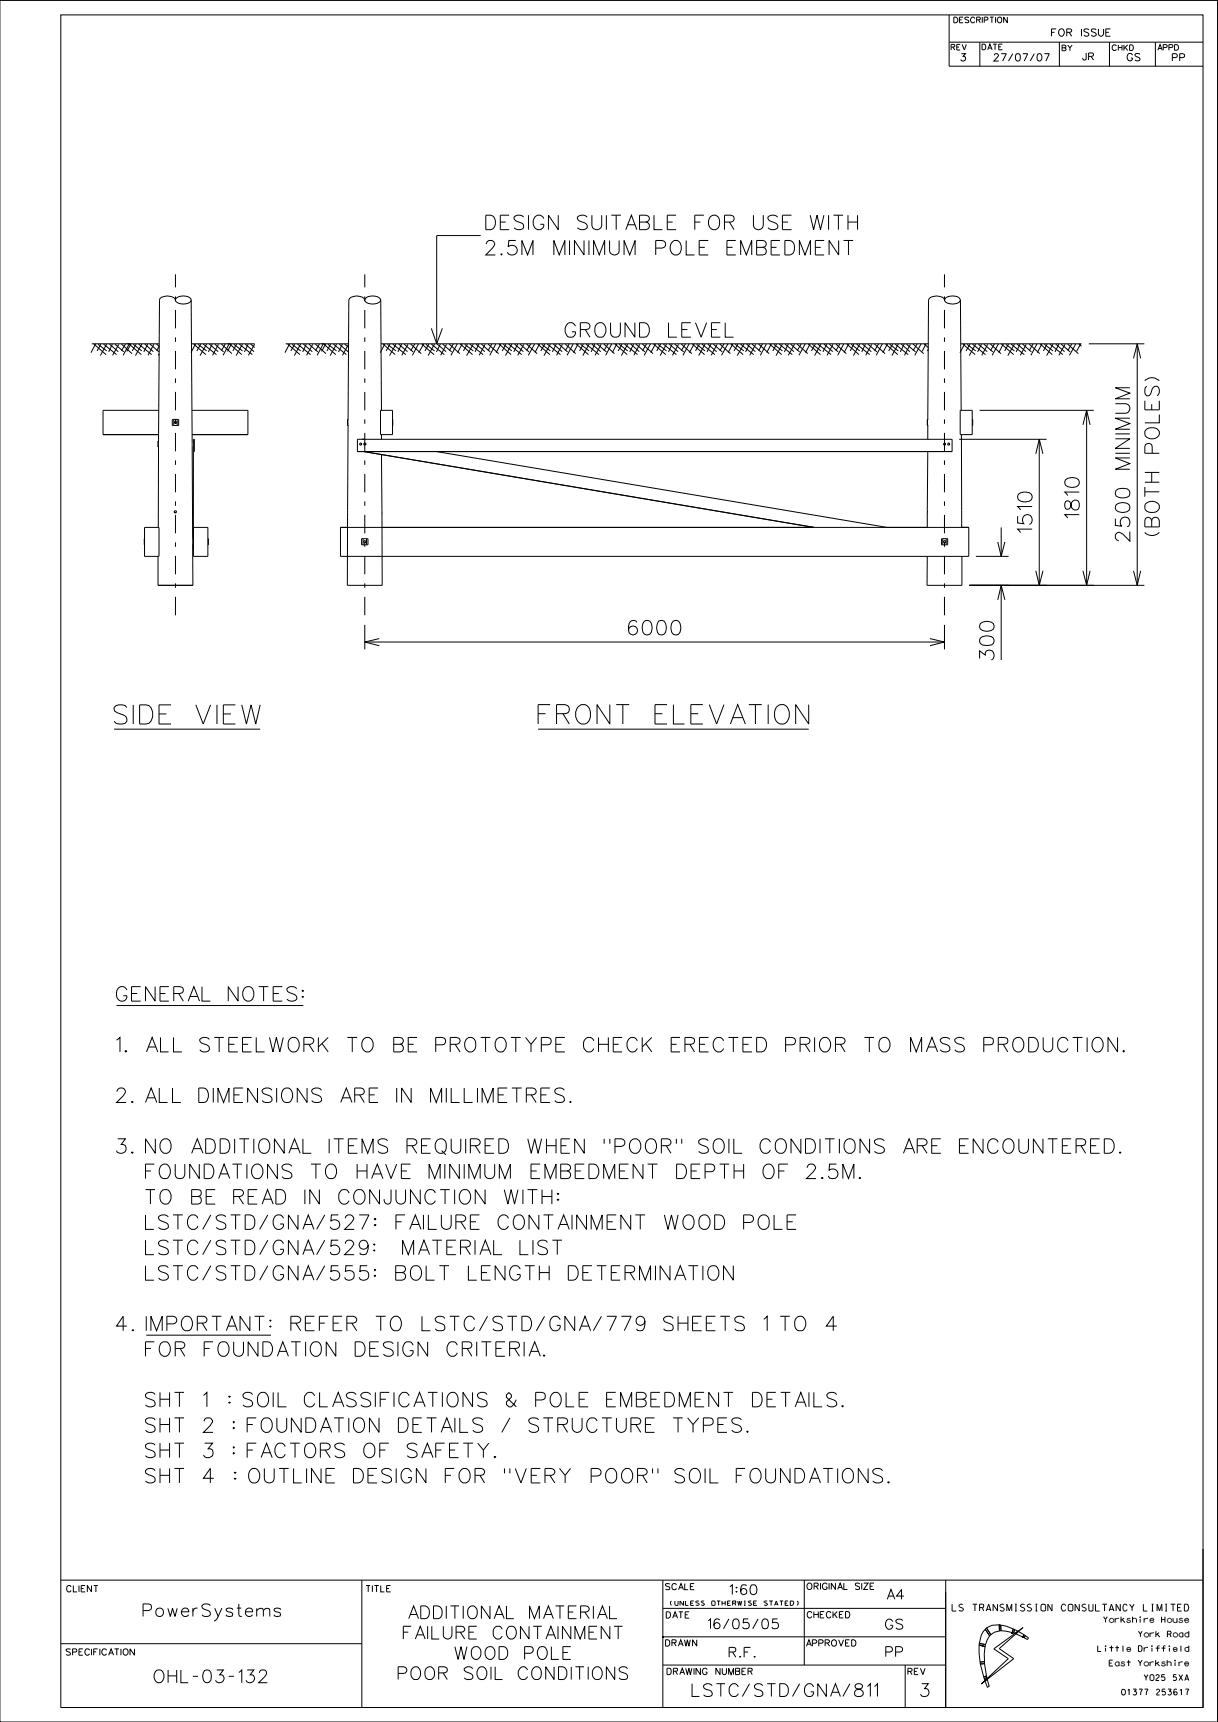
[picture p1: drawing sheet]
<svg xmlns="http://www.w3.org/2000/svg" width="210mm" height="297mm" viewBox="0 0 210 297" stroke-linecap="round" stroke-linejoin="round" font-family="sans-serif">
<g fill="none" stroke="#000" stroke-width=".17">
<path d="M0 .1h209.9v296.9h-209.9zM10.5 2.6h196.9v291.9h-196.9zM163.6 7.3h43.8M163.6 2.6v8.8h43.8M168.9 7.3v4.1M182.7 7.3v4.1M191.3 7.3v4.1M199.2 7.3v4.1M15.8 59.3h11.7M16.2 59.3l2.1 1.9M16.5 59.3l-.8 1.5M16.9 59.4l1.5 1.1"/>
<path d="M17.4 59.3l-.7 1.2M17.8 59.3l2.3 1.9M18.4 59.3l-1.1 2M18.9 59.3l1.5 1.4M19.4 59.3l-.7 1.4M19.8 59.3l1.6 1.4M20.5 59.4l-1.1 1.9M20.9 59.3l1.9 1.7M21.7 59.3l-.8 1.2M22.3 59.3l2.1 1.9M22.3 59.3l-1.1 2M22.6 59.3l-.7 1.3"/>
<path d="M23 59.4l1.5 1.1M23.5 59.3l-.7 1.2M23.9 59.3l2.2 1.9M24.5 59.3l-1.1 2M25 59.3l1.4 1.4M25.5 59.3l-.7 1.4M25.8 59.3l1.6 1.4M26.5 59.4l-1 1.9M27 59.3l.5 .4-.5 .8M30.3 51.8a1.41 1.41 0 0 0-2-.7l-.7 .4-.1 .3-.2 24.3M30.3 51.6a1.95 1.95 0 0 1 2.6 0l.1 .2a1.44 1.44 0 0 1-1.8 .6 .8 .8 0 0 1-.9-.8zM33 51.8l.1 24.6"/>
<path d="M33 59.3h10.9M33.4 59.3l2.1 1.9M33.7 59.3l-.8 1.5M34.1 59.4l1.5 1.1M34.6 59.3l-.7 1.2M35 59.3l2.3 1.9M35.6 59.3l-1.1 2M36.1 59.3l1.5 1.4M36.6 59.3l-.7 1.4M37 59.3l1.5 1.4M37.7 59.4l-1.1 1.9M38.2 59.3l1.8 1.7"/>
<path d="M38.8 59.3l-.6 1.2M39.5 59.3l-1 2M39.6 59.3l2.1 1.9M39.9 59.3l-.7 1.3M40.3 59.4l1.5 1.1M40.8 59.3l-.6 1.2M41.3 59.3l2.2 1.9M41.8 59.3l-1.1 2M42.3 59.3l1.5 1.4M42.8 59.3l-.7 1.4M43.2 59.3l.7 .6M43.9 59.4l-1.1 1.9"/>
<path d="M49.3 59.3h10.8M49.6 59.3l2.1 1.9M49.9 59.3l-.8 1.5M50.4 59.4l1.4 1.1M50.8 59.3l-.7 1.2M51.3 59.3l2.2 1.9M51.8 59.3l-1.1 2M52.3 59.3l1.5 1.4M52.8 59.3l-.6 1.4M53.2 59.3l1.6 1.4M53.9 59.4l-1 1.9M54.4 59.3l1.8 1.7"/>
<path d="M55.1 59.3l-.7 1.2M55.7 59.3l-1 2M55.8 59.3l2.1 1.9M56.2 59.3l-.8 1.3M56.5 59.4l1.5 1.1M57 59.3l-.6 1.2M57.5 59.3l2.2 1.9M58 59.3l-1.1 2M58.5 59.3l1.5 1.4M59 59.3l-.6 1.4M59.4 59.3l.7 .6M60.1 59.4l-1.1 1.9"/>
<path d="M62.9 51.8a1.41 1.41 0 0 0-1.9-.7l-.7 .4-.2 .3-.1 20.5M62.9 51.6a1.95 1.95 0 0 1 2.7 0v.2a1.86 1.86 0 0 1-2.7 .2zM65.6 51.8l.2 19M65.7 59.3h94.4M66 59.3l2.1 1.9M66.4 59.3l-.8 1.5M66.8 59.4l1.5 1.1M67.3 59.3l-.7 1.2M67.7 59.3l2.3 1.9M68.3 59.3l-1.1 2M68.7 59.3l1.6 1.4M69.2 59.3l-.6 1.4"/>
<path d="M69.7 59.3l1.5 1.4M70.3 59.4l-1 1.9M70.8 59.3l1.8 1.7M71.5 59.3l-.7 1.2M72.2 59.3l-1.1 2M72.7 59.3l2.1 1.9M73.1 59.3l-.9 1.5M73.4 59.4l1.5 1.1M73.9 59.3l-.6 1.2M74.4 59.3l2.2 1.9M74.4 56.6l.9 2.7M74.9 59.3l-1.1 2"/>
<path d="M75.4 59.3l1.5 1.4M75.9 59.3l-.6 1.4M76.3 56.6l-1 2.7M76.3 59.3l1.6 1.4M77 59.4l-1 1.9M77.5 59.3l1.8 1.7M78.2 59.3l-.7 1.2M78.9 59.3l-1.1 2M79.4 59.3l2.1 1.9M79.7 59.3l-.8 1.5M80.1 59.4l1.5 1.1M80.6 59.3l-.7 1.2"/>
<path d="M81 59.3l2.3 1.9M81.6 59.3l-1.1 2M82.1 59.3l1.5 1.4M82.6 59.3l-.7 1.4M82.9 40.6h-7.6v18.7M83 59.3l1.5 1.4M83.6 59.4l-1 1.9M84.1 59.3l1.9 1.7M84.8 59.3l-.7 1.2M85.5 59.3l-1.1 2M86 59.3l2.1 1.9M86.3 59.3l-.8 1.5"/>
<path d="M86.8 59.4l1.4 1.1M87.2 59.3l-.6 1.2M87.7 59.3l2.2 1.9M88.2 59.3l-1.1 2M88.7 59.3l1.5 1.4M89.3 59.3l-.7 1.4M89.6 59.3l1.6 1.4M90.3 59.4l-1 1.9M90.8 59.3l1.8 1.7M91.5 59.3l-.7 1.2M92.2 59.3l-1.1 2M92.7 59.3l2.1 1.9"/>
<path d="M93 59.3l-.8 1.5M93.4 59.4l1.5 1.1M93.9 59.3l-.7 1.2M94.3 59.3l2.3 1.9M94.9 59.3l-1.1 2M95.4 59.3l1.5 1.4M95.9 59.3l-.7 1.4M96.3 59.3l1.6 1.4M97 59.4l-1 1.9M97.5 59.3l1.8 1.7M98.2 59.3l-.7 1.2M98.8 59.3l-1 2"/>
<path d="M99.3 59.3l2.2 1.9M99.7 59.3l-.8 1.5M100.1 59.4l1.5 1.1M100.6 59.3l-.7 1.2M101 59.3l2.3 1.9M101.6 59.3l-1.1 2M102 59.3l1.6 1.4M102.6 59.3l-.7 1.4M103 59.3l1.5 1.4M103.7 59.4l-1.1 1.9M104.1 59.3l1.8 1.7M104.8 59.3l-.7 1.2"/>
<path d="M105.5 59.3l-1.1 2M106 59.3l2.1 1.9M106.4 59.3l-.8 1.5M106.7 59.4l1.5 1.1M107.3 59.3l-.7 1.2M107.7 59.3l2.2 1.9M108.2 59.3l-1.1 2M108.7 59.3l1.5 1.4M109.2 59.3l-.6 1.4M109.6 59.3l1.6 1.4M110.3 59.4l-1 1.9M110.8 59.3l1.8 1.7"/>
<path d="M111.5 59.3l-.7 1.2M112.2 59.3l-1.1 2M112.7 59.3l2.1 1.9M113 59.3l-.8 1.5M113.4 59.4l1.5 1.1M113.9 59.3l-.7 1.2M114.4 59.3l2.2 1.9M114.9 59.3l-1.1 2M115.4 59.3l1.5 1.4M115.9 59.3l-.6 1.4M116.3 59.3l1.6 1.4M117 59.4l-1.1 1.9"/>
<path d="M117.5 59.3l1.8 1.7M118.2 59.3l-.7 1.2M118.8 59.3l-1 2M119.4 59.3l2.1 1.9M119.7 59.3l-.8 1.5M120.1 59.4l1.5 1.1M120.6 59.3l-.7 1.2M121 59.3l2.3 1.9M121.6 59.3l-1.1 2M122 59.3l1.6 1.4M122.6 59.3l-.7 1.4M123 59.3l1.5 1.4"/>
<path d="M123.6 59.4l-1 1.9M124.1 59.3l1.8 1.7M124.8 59.3l-.7 1.2M125.5 59.3l-1.1 2M126 59.3l2.1 1.9M126.3 59.3l-.8 1.5M126.8 59.4l1.5 1.1M127.2 59.3l-.6 1.2M127.7 59.3l2.2 1.9M128.3 59.3l-1.2 2M128.7 59.3l1.5 1.4M129.2 59.3l-.6 1.4"/>
<path d="M129.7 59.3l1.5 1.4M130.3 59.4l-1 1.9M130.8 59.3l1.8 1.7M131.5 59.3l-.7 1.2M132.1 59.3l-1 2M132.7 59.3l2.1 1.9M133 59.3l-.8 1.5M133.4 59.4l1.5 1.1M133.9 59.3l-.7 1.2M134.4 59.3l2.2 1.9M134.9 59.3l-1.1 2M135.4 59.3l1.5 1.4"/>
<path d="M135.9 59.3l-.7 1.4M136.3 59.3l1.6 1.4M137 59.4l-1.1 1.9M137.4 59.3l1.9 1.7M138.2 59.3l-.8 1.2M138.8 59.3l-1.1 2M139.3 59.3l2.2 1.9M139.7 59.3l-.8 1.5M140.1 59.4l1.4 1.1M140.6 59.3l-.7 1.2M141 59.3l2.3 1.9M141.5 59.3l-1.1 2"/>
<path d="M142.1 59.3l1.5 1.4M142.6 59.3l-.7 1.4M143 59.3l1.5 1.4M143.6 59.4l-1 1.9M144.1 59.3l1.8 1.7M144.8 59.3l-.7 1.2M145.5 59.3l-1.1 2M146 59.3l2.1 1.9M146.3 59.3l-.8 1.5M146.8 59.4l1.4 1.1M147.2 59.3l-.6 1.2M147.7 59.3l2.2 1.9"/>
<path d="M148.2 59.3l-1.1 2M148.7 59.3l1.5 1.4M149.2 59.3l-.6 1.4M149.6 59.3l1.6 1.4M150.3 59.4l-1 1.9M150.8 59.3l1.8 1.7M151.5 59.3l-.7 1.2M152.1 59.3l-1 2M152.7 59.3l2.1 1.9M153 59.3l-.8 1.5M153.4 59.4l1.5 1.1M153.9 59.3l-.7 1.2"/>
<path d="M154.3 59.3l2.3 1.9M154.9 59.3l-1.1 2M155.4 59.3l1.5 1.4M155.9 59.3l-.7 1.4M156.3 59.3l1.5 1.4M157 59.4l-1.1 1.9M157.4 59.3l1.8 1.7M158.1 59.3l-.7 1.2M158.8 59.3l-1.1 2M159.3 59.3l.8 .7M159.7 59.3l-.7 1.3M162.8 51.8a1.17 1.17 0 0 0-1.3-.8 1.28 1.28 0 0 0-1.4 .8l-.1 20.5"/>
<path d="M163.1 51.3a2.04 2.04 0 0 1 2.4 .3l.1 .2a1.44 1.44 0 0 1-1.8 .6 .75 .75 0 0 1-.9-.8zM165.6 51.8l.1 19M165.6 59.3h20.9M166 59.3l2.1 1.9M166.4 59.3l-.9 1.5M166.7 59.4l1.5 1.1M167.2 59.3l-.6 1.2M167.7 59.3l2.2 1.9M168.2 59.3l-1.1 2M168.7 59.3l1.5 1.4M169.2 59.3l-.6 1.4M169.6 59.3l1.6 1.4"/>
<path d="M170.3 59.4l-1 1.9M170.8 59.3l1.8 1.7M171.5 59.3l-.7 1.2M172.2 59.3l-1.1 2M172.7 59.3l2.1 1.9M173 59.3l-.8 1.5M173.4 59.4l1.5 1.1M173.9 59.3l-.7 1.2M174.3 59.3l2.3 1.9M174.9 59.3l-1.1 2M175.4 59.3l1.5 1.4M175.9 59.3l-.7 1.4"/>
<path d="M176.3 59.3l1.5 1.4M176.9 59.4l-1 1.9M177.4 59.3l1.9 1.7M178.1 59.3l-.7 1.2M178.8 59.3l-1.1 2M179.4 59.3l2 1.9M179.6 59.3l-.8 1.5M180.1 59.4l1.5 1.1M180.5 59.3l-.6 1.2M181 59.3l2.2 1.9M181.6 59.3l-1.1 2M182 59.3l1.5 1.4"/>
<path d="M182.6 59.3l-.7 1.4M182.9 59.3l1.6 1.4M183.6 59.4l-1 1.9M184.1 59.3l1.8 1.7M184.8 59.3l-.7 1.2M185.5 59.3l-1.1 2M186 59.3l.5 .4M186.3 59.3l-.7 1.3M187.7 59.3h9.6M196.1 59.3v41.7M27.3 76.1v1M27.3 77.1v13.9"/>
<path d="M27.4 70.8h-9.6v4.2h9.6M27.4 76.1h-.2v1h.2M27.5 61l-.2 .3M29.7 72.3h1.1v1.1h-1.1zM30 72.3v1.1M30.5 72.3v1.1M33.1 70.8h9.6v4.2h-9.6M33.1 76.5v.2M33.1 76.8l.1 16.1M33.3 77.9h.2v-2.1h-.2v20.2h2.5v-5h-2.5M60 72.3v1.1M60 73.4l-.1 15"/>
<path d="M60.1 72.3h-.2v1.1h.2M61.6 75.8h102.6v2.1h-102.6zM62.3 76.5v.2M62.4 75.8h.5M62.7 77.9l77.7 13.1M62.8 76.4l.3 .2-.1 .1M65.6 70.8h2.1v4.2h-2.1zM65.8 78.4l.1 9.7M65.8 75v.8M67.7 72.3v1.1M75.3 77.9l77.6 13.1M159.9 72.3v1.1"/>
<path d="M160 77.9l-.1 13.1M160 73.4v2.4M160 72.3h-.1v1.1h.1M160.1 60.2l-.2 .3M165.4 75.8h15.1M165.5 70.8h2.1v4.2h-2.1zM165.8 75v13.1M167.6 72.3v1.1M168.9 70.8h19.7M178.6 78.3l.6-2.5 .6 2.5M179.2 75.8v25.2M186.7 73.3l.7-2.5 .5 2.5"/>
<path d="M187.4 70.8v30.2M192.3 75.7h2.5l-2.5 1.6h2.5M192.3 69.6h1.8a.83 .83 0 0 1 .7 .9 .83 .83 0 0 1-.7 .8h-1.8M192.3 78.2h2.5M192.3 74.8h2.5M194.8 79h-2.5l2.5 1-2.5 .9h2.5M194.8 72.1h-2.5l2.5 1-2.5 .9h2.5M194.8 66.9h-2.5l2.5 .9-2.5 1h2.5M195.4 61.8l.7-2.5 .6 2.5M197.4 65.7a1.68 1.68 0 0 1 2.5 0M197.4 69.1v1.6h2.5v-1.6M197.5 74.2a1.52 1.52 0 0 1 2.4 .3 1.31 1.31 0 0 1-1 1.2 1.31 1.31 0 0 1-1.4-.5z"/>
<path d="M197.7 66.6a1.12 1.12 0 0 0 0 1.7 .6 .6 0 0 0 .7-.5l.3-.7a.66 .66 0 0 1 1.1-.3 1.11 1.11 0 0 1-.3 1.5M198.6 69.7v1M198.7 78.2v-1.1a.64 .64 0 0 0-.7-.6 .64 .64 0 0 0-.6 .6v1.1h2.5M199.9 71.5v1.4h-2.5M24.9 91h2.5v5h-2.5zM24.9 92.9v1.1M27.2 96v5M33.2 94h.1M33.2 92.9h.1M33.2 94.8h.1M33.2 94l.1 7M33.3 92.9v1.1"/>
<path d="M35.8 92.9v1.1M58.7 91h108.3v5h-108.3zM59.9 88.4v12.6h6v-12.5M62.3 92.9h1.1v1.1h-1.1zM62.6 92.9v1.1M62.9 93.2v.1M63.2 92.9v1.1M65.9 88.1v.4M65.9 88.5h.1M65.9 88.1h.1M159.9 96l-.1 5h6v-5M159.9 88.4h.1"/>
<path d="M162.3 92.9h1.1v1.1h-1.1zM162.5 92.9v1.1M162.8 93.2l.1 .1M163.1 92.9v1.1M165.8 88.1v.4M165.8 88.5h.1M165.8 88.1h.1M165.8 88.5v2.5M168.3 96h5.6M172 93.5l.6 2.5 .7-2.5M172.6 91v5M175.5 89v1.2l1 .1a.9 .9 0 0 1 0-1.3 .9 .9 0 0 1 1.3 .2 .9 .9 0 0 1-.3 1.3"/>
<path d="M175.6 85.2a1.8 1.8 0 0 1 2.2 0 .8 .8 0 0 1-.3 1.2 1.94 1.94 0 0 1-1.9-.2l-.1-.4zM178 91.3h-2.5l.5 .6M178 87.4h-2.5l.5 .6M178.6 98.5l.6 2.5 .6-2.5M183.7 86.5a.95 .95 0 0 0 .2 1.3h.3a1.32 1.32 0 0 0 .6-1.2 .68 .68 0 0 1 .7-.4 .68 .68 0 0 1 .6 .7v.5a.7 .7 0 0 1-.8 .6 .7 .7 0 0 1-.6-.8l-.1-.4a.51 .51 0 0 0-.9-.3zM183.7 82.8a1.82 1.82 0 0 1 2.3 0 .8 .8 0 0 1-.4 1.1 1.97 1.97 0 0 1-1.9-.2l-.1-.4zM186.1 88.8h-2.5l.5 .6M186.1 84.9h-2.5l.5 .6M186.7 98.5l.7 2.5 .5-2.5M192.3 89.4v1.2l1.1 .2a.88 .88 0 0 1-.1-1.4 .88 .88 0 0 1 1.4 .1 .88 .88 0 0 1-.4 1.3M192.4 87.1a1.82 1.82 0 0 1 2.3 0 .8 .8 0 0 1-.4 1.2 1.97 1.97 0 0 1-1.9-.3l-.1-.3zM192.4 84.6a2 2 0 0 1 2.3 0 .8 .8 0 0 1-.4 1.2 2.12 2.12 0 0 1-1.9-.3l-.1-.3z"/>
<path d="M194.8 91.7v1.6l-1.2-1.2a.73 .73 0 0 0-.7-.3 .73 .73 0 0 0-.6 .5l.1 .7 .5 .2M195.4 98.5l.7 2.5 .6-2.5M197.4 91.8a1.68 1.68 0 0 0 2.5 0M197.4 84.8h2.5M197.4 84v1.7M197.4 83.2h2.5M197.4 81.5h2.5M197.5 86.9a1.49 1.49 0 0 1 2.4 .3 1.15 1.15 0 0 1-1.6 1.2 .95 .95 0 0 1-.8-1.5zM198.6 89.8a.61 .61 0 0 0-1-.4l-.2 .4v1.1h2.5v-1.1a.66 .66 0 0 0-.7-.6 .66 .66 0 0 0-.6 .6v1.1M198.6 81.5v1.7M27.2 101h6.1M62.9 110.7h99.9"/>
<path d="M62.9 107.8v4.2M65.4 110.1l-2.5 .6 2.5 .7M160.3 110.1l2.5 .6-2.5 .7M162.8 107.8v4.2M167.1 101h30.2M168.9 113.6v-1.3l1 .7a.8 .8 0 0 1 .9-.9 .8 .8 0 0 1 .6 1.1l-.1 .4-.4 .2M169 110.1a1.8 1.8 0 0 1 2.3 0 .8 .8 0 0 1-.4 1.1 2.28 2.28 0 0 1-1.9-.2l-.1-.4zM169 107.6a1.8 1.8 0 0 1 2.3 0 .8 .8 0 0 1-.4 1.1 1.94 1.94 0 0 1-1.9-.2l-.1-.3zM172 103.5l.6-2.5 .7 2.5M172.6 101v12.8M19.7 125.8h25.2M92.8 125.8h46.6"/>
<path d="M20.1 173.4h32.2M59.5 210.1a.56 .56 0 0 1 .5-.6 .83 .83 0 0 1 1 .5v.3l-.4 .6-1.2 1.1h1.7M60.8 218.3h-1.2l-.1 1.1a.88 .88 0 0 1 1.4 0 .88 .88 0 0 1-.2 1.3 .85 .85 0 0 1-1.3-.4M63.5 214.7a.78 .78 0 0 1-1 .8 .78 .78 0 0 1-.5-1.1 .78 .78 0 0 1 1.1-.4 1.72 1.72 0 0 1 0 2.3h-1l-.1-.2M25.2 230.3h21.5M10.5 272.5h196.9M62.4 272.5v22M114.3 277.4h48.8M114.3 272.5v22M138.7 272.5v14.7M163.1 272.5v22M207.4 267.2v27.3h-92.7"/>
<path d="M10.5 283.5h51.9M114.3 282.3h48.8M114.3 287.2h48.8M156.1 287.2v7.3M156.5 288.3l.7-.1v-.3l-.7-.2v1.1M158.3 287.7h-.7v1.1M158.7 287.7l.4 1.1 .4-1.1M168.8 283.7l.2 3M168.8 283.7l1 .3M168.8 283.7h.1M168.9 283.4l-.1 .3M168.9 283.4h.1"/>
<path d="M168.9 283.4l1 .3M169 286.7h.1M169 286.7v.3M169 287h.1M169 287l.6 2.3M169.6 289.3h.1M169.6 289.3l.1 .2M169.7 289.5h.1M169.7 286.6h.1M169.7 286.6l-.7 .1M169.7 286.6v.3M169.7 286.9h.1"/>
<path d="M169.7 286.9l-.7 .1M169.7 286.9l.4 2.1M169.8 284l-.1 2.6M169.8 284h.1M169.9 281l-.7 1-.3 1.4M169.9 281l.7 1.1M169.9 281h.1M169.9 283.7h.1M169.9 283.7l-.1 .3M170.1 280.8l-.2 .2M170.1 280.8h.1M170.1 280.8l.7 1.1"/>
<path d="M170.1 289h.1M170.1 289l-.5 .3M170.1 289l.1 .3M170.2 289.3h.1M170.2 289.3l-.5 .2M170.2 289.3v.2l-.4 .3-.1-.3M170.2 291h.1M170.5 290.8l-.3-1.2-.4 .3 .4 1.1M170.5 290.8l-.3 .2M170.5 290.8h.1M170.6 282.1l-.4 .7-.3 .9M170.6 282.1h.1"/>
<path d="M170.8 281.9h.1M170.8 281.9l-.2 .2M171.3 284.4l5.1-3.7-4.1 3.6 2.5 1.8-5.6 4.3 4.6-4.3zM172.3 280.2l-1.2 .1-1 .5M172.3 280.2v1.1M172.3 280.2h.1M172.3 280.2l.2 .1M172.3 281.3l-.8 .2-.7 .4M172.3 281.3h.1M172.5 280.3l1.1 .2 1.1 .5M172.5 280.3h.1M172.5 280.3l.1 1"/>
<path d="M172.6 281.3l2 .3M172.6 281.3h.1M172.6 281.3h-.3M174.6 281.6l.2 .1M174.7 281h.1M174.7 281l-.1 .6M174.7 281h.2M174.8 281.7h.1M174.9 281l-.1 .7M174.9 281h.1M174.9 281l.6 .3-.6 .4h-.1M176.4 282.4h.1"/>
<path d="M176.4 282.4l.2 .1M176.5 281.9h.1M176.5 281.9l-.9-.5-.4 .4 1.2 .6M176.5 281.9l-.1 .5M176.5 281.9l.3 .2M176.6 282.5h.1M176.6 282.5l.5 .3M176.8 282.1h.1M176.8 282.1l-.2 .4M176.8 282.1l.5 .4M177.1 282.8h.1M177.3 282.5h.1"/>
<path d="M177.3 282.5l-.2 .3"/>
<circle cx="30.2" cy="72.9" r=".19"/>
<circle cx="62.2" cy="76.6" r=".19"/>
<circle cx="62.9" cy="76.6" r=".17"/>
<circle cx="162.9" cy="76.6" r=".17"/>
<circle cx="163.6" cy="76.6" r=".17"/>
<circle cx="30.3" cy="88.3" r=".19"/>
<circle cx="62.9" cy="93.4" r=".17"/>
<circle cx="162.9" cy="93.4" r=".19"/>
</g>
<g fill="#000">
<path d="M114.1 282.2h.3v.3h-.3z" fill-rule="evenodd"/>
<path d="M174.4 281.4h.3v.3h-.3z" fill-rule="evenodd"/>
<path d="M176.2 282.2h.3v.3h-.3z" fill-rule="evenodd"/>
</g>
<path d="M30.3 106.1v-58.8M62.9 106.1v-58.8M162.8 106.1v-58.8" fill="none" stroke="#000" stroke-width=".17" stroke-dasharray="3.2 1.6 .8 1.6" stroke-linecap="butt"/>
<g font-size="3.3">
<text x="19.7" y="124.9">SIDE VIEW</text>
<text x="92.8" y="124.9">FRONT ELEVATION</text>
</g>
<g font-size="2.5">
<text x="83.8" y="39.6">DESIGN SUITABLE FOR USE WITH</text>
<text x="83.8" y="44">2.5M MINIMUM POLE EMBEDMENT</text>
<text x="97.4" y="58.2">GROUND LEVEL</text>
<text x="108.4" y="109.5">6000</text>
<text x="20.1" y="172.7">GENERAL NOTES:</text>
<text x="20.1" y="181.4">1.</text>
<text x="25.3" y="181.4">ALL STEELWORK TO BE PROTOTYPE CHECK ERECTED PRIOR TO MASS PRODUCTION.</text>
<text x="20.1" y="190.2">2. ALL DIMENSIONS ARE IN MILLIMETRES.</text>
<text x="20.1" y="198.9">3. NO ADDITIONAL ITEMS REQUIRED WHEN &quot;POOR&quot; SOIL CONDITIONS ARE ENCOUNTERED.</text>
<text x="22.1" y="203.3">FOUNDATIONS TO HAVE MINIMUM EMBEDMENT DEPTH OF 2.5M.</text>
<text x="22.2" y="207.7">TO BE READ IN CONJUNCTION WITH:</text>
<text x="22.2" y="212">LSTC/STD/GNA/527:</text>
<text x="62.4" y="212">FAILURE CONTAINMENT WOOD POLE</text>
<text x="22.2" y="220.8">LSTC/STD/GNA/555:</text>
<text x="22.2" y="216.4">LSTC/STD/GNA/529:</text>
<text x="62.3" y="220.8">BOLT LENGTH DETERMINATION</text>
<text x="64.6" y="216.4">MATERIAL LIST</text>
<text x="20.1" y="229.5">4. IMPORTANT:</text>
<text x="22.1" y="233.9">FOR FOUNDATION DESIGN CRITERIA.</text>
<text x="48.8" y="229.5">REFER TO LSTC/STD/GNA/779 SHEETS 1 TO 4</text>
<text x="22.2" y="242.7">SHT 1</text>
<text x="35.1" y="242.7">: SOIL CLASSIFICATIONS &amp; POLE EMBEDMENT DETAILS.</text>
<text x="22.3" y="247">SHT 2 : FOUNDATION DETAILS / STRUCTURE TYPES.</text>
<text x="22.4" y="251.4">SHT 3 : FACTORS OF SAFETY.</text>
<text x="22.2" y="255.8">SHT 4 : OUTLINE DESIGN FOR &quot;VERY POOR&quot; SOIL FOUNDATIONS.</text>
</g>
<g font-size="2.2">
<text x="24.7" y="278.8">PowerSystems</text>
<text x="70.5" y="279.2">ADDITIONAL MATERIAL</text>
<text x="69.5" y="282.7">FAILURE CONTAINMENT</text>
<text x="78.4" y="286.2">WOOD POLE</text>
<text x="26.6" y="290.2">OHL-03-132</text>
<text x="68.7" y="289.7">POOR SOIL CONDITIONS</text>
<text x="119.3" y="292.6">LSTC/STD/GNA/811</text>
<text x="158.7" y="292.6">3</text>
</g>
<g font-size="1.7">
<text x="125.9" y="275">1:60</text>
<text x="153" y="275.8">A4</text>
<text x="122.1" y="280.9">16/05/05</text>
<text x="152.7" y="281">GS</text>
<text x="125.7" y="285.8">R.F.</text>
<text x="152.7" y="285.7">PP</text>
</g>
<g font-size="1.3">
<text x="165.7" y="10.5">3</text>
<text x="171.4" y="10.5">27/07/07</text>
<text x="181.3" y="6.2">FOR ISSUE</text>
<text x="186.7" y="10.4">JR</text>
<text x="194.4" y="10.5">GS</text>
<text x="202.2" y="10.5">PP</text>
</g>
<text font-size="1.2" x="164.2" y="277.9">LS TRANSMISSION CONSULTANCY LIMITED</text>
<g font-size="1.1">
<text x="11.5" y="274.6">CLIENT</text>
<text x="63.1" y="274.6">TITLE</text>
<text x="114.7" y="274.2">SCALE</text>
<text x="139.2" y="274.1">ORIGINAL SIZE</text>
<text x="114.9" y="279.1">DATE</text>
<text x="139.2" y="279">CHECKED</text>
<text x="11.4" y="285.5">SPECIFICATION</text>
<text x="114.8" y="283.9">DRAWN</text>
<text x="139" y="283.9">APPROVED</text>
<text x="115" y="288.8">DRAWING NUMBER</text>
<text x="156.5" y="288.8">REV</text>
</g>
<g font-size="1">
<text x="164.5" y="3.9">DESCRIPTION</text>
<text x="164" y="8.6">REV</text>
<text x="169.3" y="8.6">DATE</text>
<text x="183.1" y="8.8">BY</text>
<text x="191.8" y="8.7">CHKD</text>
<text x="199.6" y="8.7">APPD</text>
<text x="190.3" y="279.8">Yorkshire House</text>
<text x="189.3" y="284.8">Little Driffield</text>
<text x="191.3" y="287.3">East Yorkshire</text>
<text x="196.3" y="282.3">York Road</text>
<text x="193.4" y="292.3">01377 253617</text>
<text x="197.3" y="289.8">YO25 5XA</text>
</g>
<text font-size=".8" x="115.5" y="276.9">(UNLESS OTHERWISE STATED)</text>
</svg>
